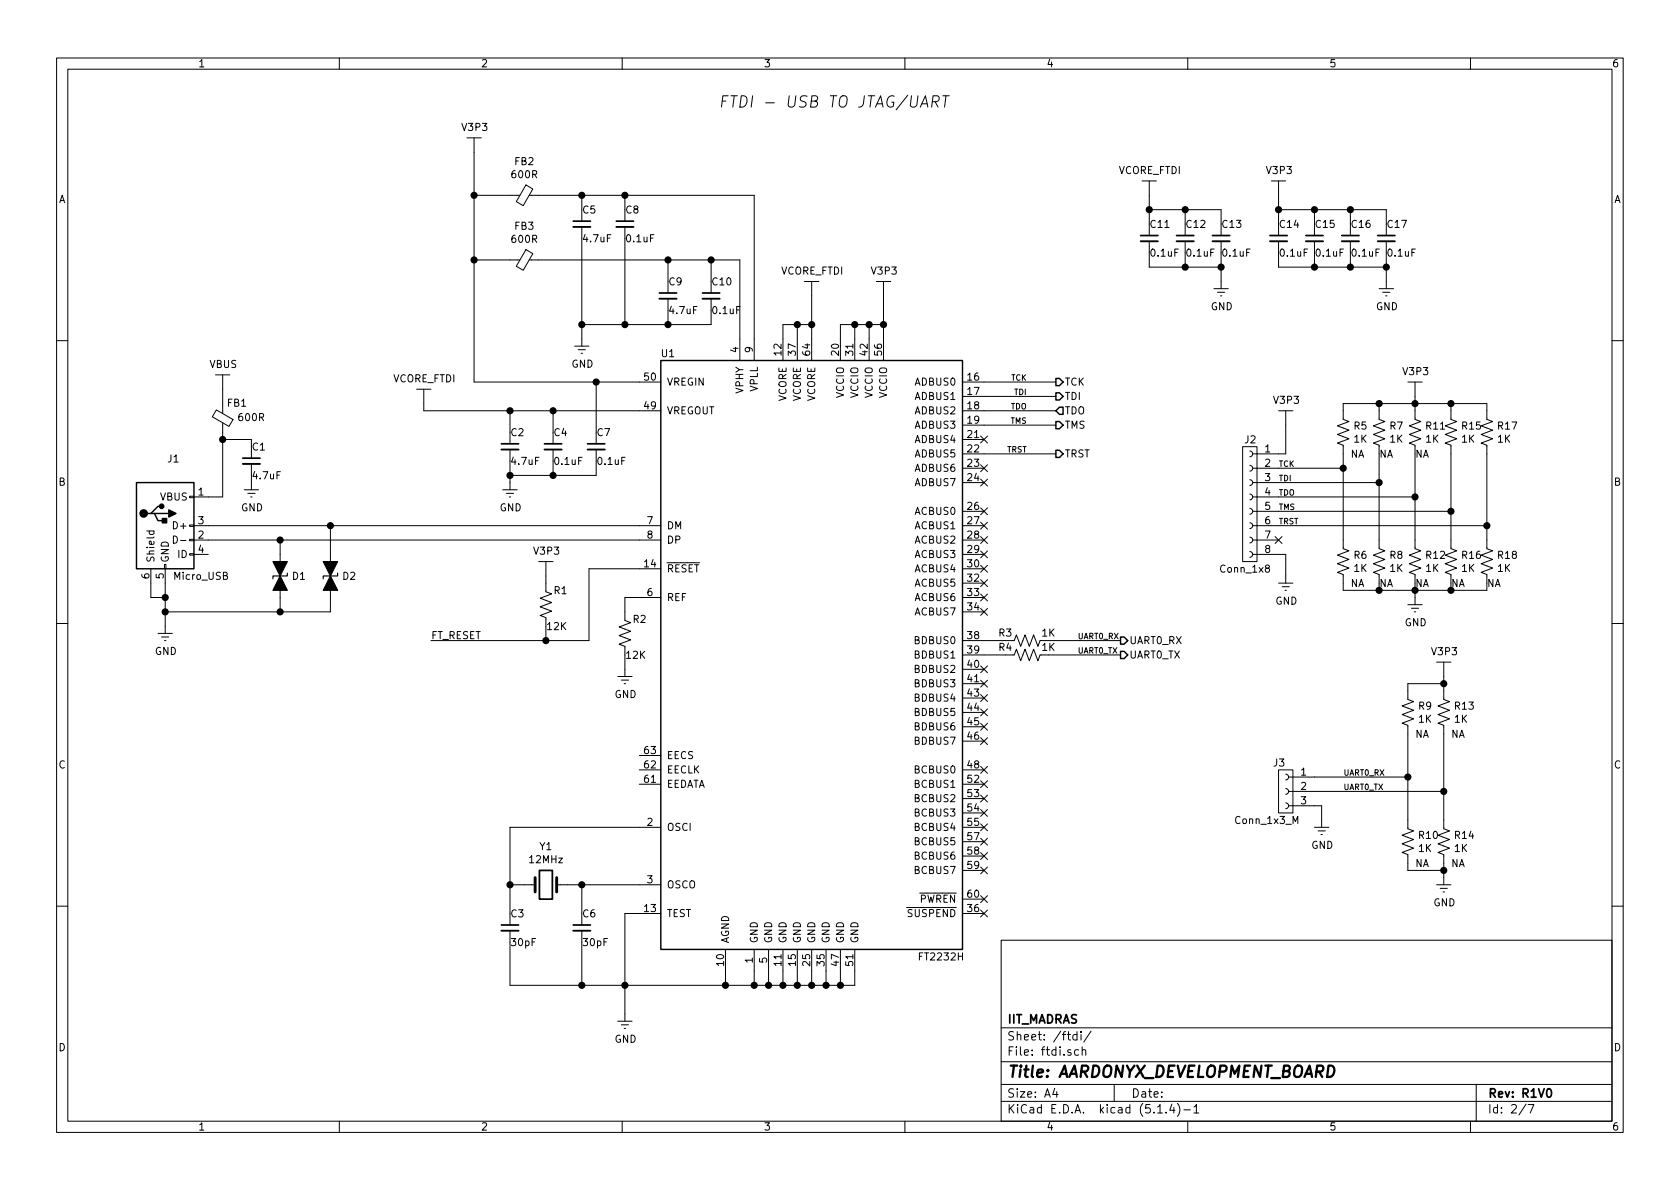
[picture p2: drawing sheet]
<svg xmlns="http://www.w3.org/2000/svg" width="297mm" height="210mm" viewBox="0 0 297 210" stroke-linecap="round" stroke-linejoin="round" font-family="sans-serif">
<g fill="none" stroke="#000" stroke-width=".18">
<path d="M10 10.3h277v189.9h-277zM12 12.2h273v186.1h-273zM60 10.3v1.9M110 10.3v1.9M160 10.3v1.9M162.7 18.9l.9-2 .5 2M163 18.4h.9M164.8 18h.8a.55 .55 0 0 0 .5-.5 .55 .55 0 0 0-.4-.6h-.7l-.3 2M165.3 18l.6 .9M166.7 16.9h1.1M167.3 16.9l-.3 2M210 10.3v1.9"/>
<path d="M260 10.3v1.9M82.5 24.4h2.6M83.8 24.4v43.2h33M83.8 34.5h8.1M93 32.7l1.2 .7-1.7 3-1.2-.7zM93.6 34.5h39.7v29.2M102.9 34.5v4.6M110.5 34.5v4.6M201.9 32h2.6M203.2 32v9.7M203.2 37.1h12.7v4.6M209.5 37.1v4.6"/>
<path d="M224.8 32h2.5M226.1 32v9.7M226.1 37.1h19v4.6M232.4 37.1v4.6M238.8 37.1v4.6M83.8 46h8.1M93 44.1l1.2 .8-1.7 2.9-1.2-.7zM93.6 46h37.2v17.7M102.9 40.1v21.1M110.5 40.1v17.3M118.1 46v5.8M118.1 52.8v4.6"/>
<path d="M125.7 46v5.8M125.7 52.8v4.6h-22.8M141 57.4v6.3M142.2 49.8h2.6M143.5 49.8v13.9M143.5 57.4h-5.1v6.3M151.1 57.4v6.3M153.7 57.4v6.3M154.9 49.8h2.6M156.2 49.8v13.9M156.2 57.4h-7.6v6.3M203.2 42.7v4.5h12.7"/>
<path d="M209.5 42.7v4.5M214.6 51h2.6M215.3 51.7h1.2M215.8 52.3h.2M215.9 42.7v8.3M226.1 42.7v4.5h19M232.4 42.7v4.5M238.8 42.7v4.5M243.8 51h2.6M244.5 51.7h1.2M245 52.3h.2M245.1 42.7v8.3"/>
<path d="M10 60.2h2M38.1 66.3h2.5M38.3 72.5l2.9 1.7-.7 1.2-3-1.7zM39.4 74.8v13.1h-5.1M39.4 66.3v6.8M39.4 77.7h5v3.3M73.7 68.8h2.5M74.9 68.8v3.8h41.9M90.2 72.6v5.9M90.2 79.5v7.1M97.8 72.6v5.9M97.8 79.5v4.6"/>
<path d="M101.6 61.2h2.5M102.2 61.8h1.3M102.7 62.5h.3M105.4 67.6v10.9M105.4 79.5v4.6h-15.2M170.2 67.6h16.5M170.2 70.1h16.5M170.2 72.6h16.5M170.2 75.2h16.5M170.2 77.7h3.8M173.4 77.1l1.2 1.2M174.6 77.1l-1.2 1.2"/>
<path d="M219.7 79h2.5v20.3h-2.5zM221 79.8l.3 .1 .2 .3-.1 .4-.4 .2M226.1 72.6h2.5M227.3 72.6v7.7h-5.8M243.8 71.4v2.8l1.1 .3-2.1 .8 2.1 .8-2.1 .7 2.1 .8-2.1 .8 1 .3v18.3l1.1 .4-2.1 .8 2.1 .7-2.1 .8 2.1 .8-2.1 .7 1 .4v1.5M248.9 67.6h2.6M250.2 67.6v6.6l1 .3-2 .8 2 .8-2 .7 2 .8-2 .8 1 .3v18.3l1 .4-2 .8 2 .7-2 .8 2 .8-2 .7 1 .4v1.5M256.5 71.4v2.8l1.1 .3-2.1 .8 2.1 .8-2.1 .7 2.1 .8-2.1 .8 1 .3v18.3l1.1 .4-2.1 .8 2.1 .7-2.1 .8 2.1 .8-2.1 .7 1 .4v1.5M285 60.2h2M26 93.9h1.2M26.4 93.9v.4l.2 .2 .6-.1v-.5M29.1 99.8h.2v.8h-.2z"/>
<path d="M30.7 94.8a.64 .64 0 0 1 .7 .6 .64 .64 0 0 1-.7 .7zM31.9 95.6h1M33.5 97.9h.8v.3h-.8zM33.5 95.4h.8v.2h-.8zM33.5 92.8h.8v.3h-.8zM33.5 87.8h.8v.2h-.8zM34.3 98h2.5M34.3 95.5h82.5M34.3 93h82.5M43.2 86.6h2.5M43.8 87.2h1.3M44.3 87.9h.3"/>
<path d="M44.4 82v2.1M44.4 85.3v1.3M49.5 95.5v12.7M58.4 93v15.2h-29.2M88.9 86.6h2.5M89.5 87.2h1.3M90 87.9h.3M95.2 99.3h2.6M96.5 99.3v5.3l1 .4-2 .8 2 .7-2 .8 2 .8-2 .7 1 .4v4.1M170.2 98h3.8M170.2 95.5h3.8M170.2 93h3.8"/>
<path d="M170.2 90.4h3.8M170.2 85.3h3.8M170.2 82.8h3.8M170.2 80.3h16.5M173.4 89.8l1.2 1.2M173.4 82.2l1.2 1.2M173.4 84.7l1.2 1.2M173.4 92.3l1.2 1.3M173.4 94.9l1.2 1.2M173.4 97.4l1.2 1.2M173.4 100l1.2 1.2M174.6 89.8l-1.2 1.2"/>
<path d="M174.6 82.2l-1.2 1.2M174.6 84.7l-1.2 1.2M174.6 92.3l-1.2 1.3M174.6 94.9l-1.2 1.2M174.6 97.4l-1.2 1.2M174.6 100l-1.2 1.2M221 97.5l.3 .2 .2 .2-.1 .5-.4 .1M221 95l.3 .1 .2 .3-.1 .4-.4 .2M221 92.5l.3 .1 .2 .3-.1 .4-.4 .2M221 89.9l.3 .1 .2 .3-.1 .4-.4 .2M221 87.4l.3 .1 .2 .3-.1 .4-.4 .2M221 84.8l.3 .2 .2 .2-.1 .5-.4 .1"/>
<path d="M221 82.3l.3 .1 .2 .3-.1 .4-.4 .2M221.5 98h5.8v5.1M221.5 95.5h4.6M221.5 93h41.4M221.5 90.4h35M221.5 87.9h28.7M221.5 85.3h22.3M221.5 82.8h16M225.5 94.9l1.2 1.2M226.7 94.9l-1.2 1.2M10 110.3h2M26.7 100.6v5.1h2.5"/>
<path d="M27.9 112h2.6M28.6 112.6h1.2M29.1 113.3h.2M29.2 100.6v11.4M109.2 119.6h2.6M116.8 105.7h-6.3v4l1 .4-2 .8 2 .7-2 .8 2 .8-2 .7 1 .4v5.3M116.8 100.6h-12.7v12.7h-27.9M170.2 115.8h9.1l.4-1 .8 2 .7-2 .8 2 .8-2 .7 2 .4-1h14.2M170.2 108.2h3.8M170.2 100.6h3.8M170.2 103.1h3.8M170.2 105.7h3.8"/>
<path d="M170.2 113.3h7.6M170.2 118.4h3.8M173.4 102.5l1.2 1.2M173.4 105l1.2 1.3M173.4 107.6l1.2 1.2M173.4 117.7l1.2 1.3M174.6 102.5l-1.2 1.2M174.6 105l-1.2 1.3M174.6 107.6l-1.2 1.2M174.6 117.7l-1.2 1.3M179.3 113.3l.4-1 .8 2 .7-2 .8 2 .8-2 .7 2 .4-1M185.4 113.3h12.7"/>
<path d="M226.1 103.1h2.5M226.7 103.8h1.3M227.2 104.4h.3M248.9 106.9h2.6M249.6 107.6h1.2M250.1 108.2h.2M250.2 104.4v2.5M254 117.1h2.5M255.3 117.1v6.6l1 .4-2 .7 2 .8-2 .8 2 .7-2 .8 1 .4v18.3l1 .3-2 .8 2 .8-2 .7 2 .8-2 .7 1 .4v5.4M262.9 103.1v-1.5l-1-.4 2-.7-2-.8 2-.8-2-.7 2-.8-1-.4v-18.3l-1-.3 2-.8-2-.8 2-.7-2-.8 2-.8-1-.3v-2.8h-25.4v2.8l1 .3-2 .8 2 .8-2 .7 2 .8-2 .8 1 .3v18.3l1 .4-2 .8 2 .7-2 .8 2 .8-2 .7 1 .4v2.8h25.4M285 110.3h2M109.9 120.3h1.2"/>
<path d="M110.4 120.9h.2M113 136.1h3.8M113 138.7h3.8M113 133.6h3.8M170.2 120.9h3.8M170.2 123.4h3.8M170.2 126h3.8M170.2 128.5h3.8M170.2 131.1h3.8M170.2 136.1h3.8M170.2 138.7h3.8M173.4 138.1l1.2 1.2"/>
<path d="M173.4 120.3l1.2 1.2M173.4 122.8l1.2 1.2M173.4 125.4l1.2 1.2M173.4 127.9l1.2 1.2M173.4 130.4l1.2 1.3M173.4 135.5l1.2 1.2M174.6 138.1l-1.2 1.2M174.6 120.3l-1.2 1.2M174.6 122.8l-1.2 1.2M174.6 125.4l-1.2 1.2M174.6 127.9l-1.2 1.2M174.6 130.4l-1.2 1.3"/>
<path d="M174.6 135.5l-1.2 1.2M226.1 136.1h2.5v7.7h-2.5zM227.3 139.4l.4 .2 .1 .2-.1 .5-.4 .2M227.3 136.9l.4 .1 .1 .3-.1 .4-.4 .2M227.8 139.9h27.5M227.8 137.4h21.1M255.3 120.9h-6.4v2.8l1 .4-2 .7 2 .8-2 .8 2 .7-2 .8 1 .4v18.3l1 .3-2 .8 2 .8-2 .7 2 .8-2 .7 1 .4v2.8h6.4M90.2 156.5h4.4M98.4 156.5h18.4M102.9 156.5v7.1M116.8 146.3h-26.6v17.3M170.2 146.3h3.8"/>
<path d="M170.2 141.2h3.8M170.2 143.8h3.8M170.2 148.8h3.8M170.2 151.4h3.8M170.2 153.9h3.8M170.2 159h3.8M173.4 158.4l1.2 1.2M173.4 153.3l1.2 1.2M173.4 150.8l1.2 1.2M173.4 148.2l1.2 1.2M173.4 145.7l1.2 1.2M173.4 143.1l1.2 1.3"/>
<path d="M173.4 140.6l1.2 1.2M174.6 158.4l-1.2 1.2M174.6 153.3l-1.2 1.2M174.6 150.8l-1.2 1.2M174.6 148.2l-1.2 1.2M174.6 145.7l-1.2 1.2M174.6 143.1l-1.2 1.3M174.6 140.6l-1.2 1.2M227.3 142l.4 .1 .1 .3-.1 .4-.4 .2M227.8 142.5h5.9v3.8M232.4 146.3h2.5M233 146.9h1.3"/>
<path d="M233.6 147.6h.2M254 156.5h2.5M254.6 157.1h1.3M255.1 157.7h.3M10 160.2h2M90.2 164.6v9.6h60.9v-6.3M102.9 164.6v9.6M116.8 161.5h-6.3v19.1M128.3 167.9v6.3M133.3 167.9v6.3M135.9 167.9v6.3M138.4 167.9v6.3"/>
<path d="M141 167.9v6.3M143.5 167.9v6.3M146 167.9v6.3M148.6 167.9v6.3M170.2 161.5h3.8M173.4 160.9l1.2 1.2M174.6 160.9l-1.2 1.2M177 166.3h108v32h-108zM285 160.2h2M60 198.3v1.9M109.2 180.6h2.6M109.9 181.2h1.2"/>
<path d="M110 198.3v1.9M110.4 181.9h.2M160 198.3v1.9M177 194.8h108M177 191.8h108M177 187.8h108M177 181.8h108M186.5 192.5l-.4 1h1M186.8 193v1M190.4 183l-.4-.1-.3 .3 .1 .6 .2 .1 .4-.1M190.4 182.4v1.5M190.7 185.7l-.4-.1-.3 .3 .1 .6h.6"/>
<path d="M191.1 182.4v.2M191.1 182.9v1M191.3 185.7l.3-.1 .3 .1 .1 .9M191.3 185.1v1.5M192.9 182.3l-1.3 2M197 191.8v3M204.7 196.8h.8M206.2 196.7v.1M207.2 195.2l-.4 1.1h.9M207.5 195.8v1M208.2 195.1a1.71 1.71 0 0 1 0 2.3M209.3 196.3h1.2"/>
<path d="M210 198.3v1.9M211.1 195.8l.4-.5v1.5M211.1 196.8h.9M260 198.3v1.9M261 191.8v6.5M269.8 195.2l-1.2 2M270.2 195.3h1l-.6 1.5"/>
</g>
<g fill="none" stroke="#000" stroke-width=".3">
<path d="M101.3 39.1h3.1M109 39.1h3M116.6 51.8h3M124.2 51.8h3.1M201.7 41.7h3M208 41.7h3.1M214.4 41.7h3M224.5 41.7h3.1M230.9 41.7h3M237.2 41.7h3.1M243.6 41.7h3M88.6 78.5h3.1"/>
<path d="M96.3 78.5h3M103.9 78.5h3M42.9 81h3.1M95.4 153.9h2.3v5.1h-2.3zM88.6 163.6h3.1M101.3 163.6h3.1M273.6 192.7l.2-.2a.8 .8 0 0 1 .5 .8 .8 .8 0 0 1-.5 .7l-.2-.1-.1-.4z"/>
</g>
<path d="M48.3 99.3h2.5l-1.3 2.5zM57.1 99.3h2.6l-1.3 2.5zM49.5 101.8l1.3 2.6h-2.5zM58.4 101.8l1.3 2.6h-2.6z" fill="#000" stroke="#000" stroke-width=".2"/>
<path d="M50.8 101.3v.5h-2.5v.6M59.7 101.3v.5h-2.6v.6" fill="none" stroke="#000" stroke-width=".2"/>
<g fill="none" stroke="#000" stroke-width=".33">
<path d="M101.3 40.1h3.1M109 40.1h3M116.6 52.8h3M124.2 52.8h3.1M201.7 42.7h3M208 42.7h3.1M214.4 42.7h3M224.5 42.7h3.1M230.9 42.7h3M237.2 42.7h3.1M243.6 42.7h3M88.6 79.5h3.1"/>
<path d="M96.3 79.5h3M103.9 79.5h3M42.9 82h3.1M88.6 164.6h3.1M101.3 164.6h3.1"/>
</g>
<path d="M116.8 63.7h53.4v104.2h-53.4zM186.7 74.5h.6l.7 .7-.7 .6h-.6zM186.7 79.6h.6l.7 .7-.7 .6h-.6zM186.7 66.9h.6l.7 .7-.7 .6h-.6zM186.7 69.5h.6l.7 .6-.7 .6h-.6zM187.3 72h.7v1.3h-.7l-.6-.7zM24.1 85.3h10.2v15.3h-10.2zM26.7 90.8h.6l.6 1.3h1.3M27.3 90.8h2.5M28.6 89.5h-.7l-1.2 1.3h-.7M198.1 115.2h.7l.6 .6-.6 .7h-.7zM198.1 112.6h.7l.6 .7-.6 .6h-.7z" fill="none" stroke="#000" stroke-width=".25"/>
<g fill="#000" stroke="#000" stroke-width=".25">
<path d="M28.7 91.7h.8v.8h-.8zM29.8 90.2l1.3 .6-1.3 .6z"/>
<circle cx="83.8" cy="34.5" r=".51"/>
<circle cx="102.9" cy="34.5" r=".51"/>
<circle cx="110.5" cy="34.5" r=".51"/>
<circle cx="203.2" cy="37.1" r=".51"/>
<circle cx="209.6" cy="37.1" r=".51"/>
<circle cx="226.1" cy="37.1" r=".51"/>
<circle cx="232.4" cy="37.1" r=".51"/>
<circle cx="238.8" cy="37.1" r=".51"/>
<circle cx="83.8" cy="46" r=".51"/>
<circle cx="102.9" cy="57.4" r=".51"/>
<circle cx="110.5" cy="57.4" r=".51"/>
<circle cx="118.1" cy="46" r=".51"/>
<circle cx="118.1" cy="57.4" r=".51"/>
<circle cx="125.7" cy="46" r=".51"/>
<circle cx="141" cy="57.4" r=".51"/>
<circle cx="143.5" cy="57.4" r=".51"/>
<circle cx="151.1" cy="57.4" r=".51"/>
<circle cx="153.7" cy="57.4" r=".51"/>
<circle cx="156.2" cy="57.4" r=".51"/>
<circle cx="209.6" cy="47.2" r=".51"/>
<circle cx="215.9" cy="47.2" r=".51"/>
<circle cx="232.4" cy="47.2" r=".51"/>
<circle cx="238.8" cy="47.2" r=".51"/>
<circle cx="245.1" cy="47.2" r=".51"/>
<circle cx="39.4" cy="77.7" r=".51"/>
<circle cx="90.2" cy="72.6" r=".51"/>
<circle cx="97.8" cy="72.6" r=".51"/>
<circle cx="105.4" cy="67.6" r=".51"/>
<circle cx="243.8" cy="71.4" r=".51"/>
<circle cx="250.2" cy="71.4" r=".51"/>
<circle cx="256.5" cy="71.4" r=".51"/>
<circle cx="25.4" cy="90.8" r=".63"/>
<circle cx="28.6" cy="89.5" r=".38"/>
<circle cx="49.5" cy="95.5" r=".51"/>
<circle cx="58.4" cy="93" r=".51"/>
<circle cx="90.2" cy="84.1" r=".51"/>
<circle cx="97.8" cy="84.1" r=".51"/>
<circle cx="237.5" cy="82.8" r=".51"/>
<circle cx="243.8" cy="85.3" r=".51"/>
<circle cx="250.2" cy="87.9" r=".51"/>
<circle cx="256.5" cy="90.4" r=".51"/>
<circle cx="262.9" cy="93" r=".51"/>
<circle cx="29.2" cy="108.2" r=".51"/>
<circle cx="29.2" cy="105.7" r=".51"/>
<circle cx="49.5" cy="108.2" r=".51"/>
<circle cx="96.5" cy="113.3" r=".51"/>
<circle cx="243.8" cy="104.4" r=".51"/>
<circle cx="250.2" cy="104.4" r=".51"/>
<circle cx="256.5" cy="104.4" r=".51"/>
<circle cx="248.9" cy="137.4" r=".51"/>
<circle cx="255.3" cy="120.9" r=".51"/>
<circle cx="255.3" cy="139.9" r=".51"/>
<circle cx="90.2" cy="156.5" r=".51"/>
<circle cx="102.9" cy="156.5" r=".51"/>
<circle cx="255.3" cy="153.9" r=".51"/>
<circle cx="102.9" cy="174.2" r=".51"/>
<circle cx="110.5" cy="174.2" r=".51"/>
<circle cx="128.3" cy="174.2" r=".51"/>
<circle cx="133.4" cy="174.2" r=".51"/>
<circle cx="135.9" cy="174.2" r=".51"/>
<circle cx="138.4" cy="174.2" r=".51"/>
<circle cx="141" cy="174.2" r=".51"/>
<circle cx="143.5" cy="174.2" r=".51"/>
<circle cx="146.1" cy="174.2" r=".51"/>
<circle cx="148.6" cy="174.2" r=".51"/>
</g>
<path d="M94.6 155.2v2.5M98.4 155.2v2.5" fill="none" stroke="#000" stroke-width=".51"/>
<g font-size="2.8">
<text x="127" y="19">FTDI - USB TO JTAG/UART</text>
<text x="178" y="190.5">Title: AARDONYX_DEVELOPMENT_BOARD</text>
</g>
<g font-size="2.1">
<text x="178" y="184">Sheet: /ftdi/</text>
<text x="178" y="181">IIT_MADRAS</text>
<text x="178" y="186.7">File: ftdi.sch</text>
<text x="178" y="196.9">KiCad E.D.A. kicad (5.1.4)-1</text>
<text x="178" y="194.1">Size: A4</text>
<text x="200" y="194.1">Date:</text>
<text x="263" y="194.1">Rev: R1V0</text>
<text x="263" y="196.9">Id: 2/7</text>
</g>
<g font-size="1.8">
<text x="35" y="11.9">1</text>
<text x="85" y="11.9">2</text>
<text x="135" y="11.9">3</text>
<text x="185" y="11.9">4</text>
<text x="235" y="11.9">5</text>
<text x="285" y="11.9">6</text>
<text x="81.8" y="23.2">V3P3</text>
<text x="91" y="29.2">FB2</text>
<text x="10.4" y="35.9">A</text>
<text x="90.6" y="31.5">600R</text>
<text x="197.7" y="30.8">VCORE_FTDI</text>
<text x="224" y="30.8">V3P3</text>
<text x="285.4" y="35.9">A</text>
<text x="91" y="40.6">FB3</text>
<text x="103.1" y="37.8">C5</text>
<text x="110.7" y="37.8">C8</text>
<text x="203.5" y="40.3">C11</text>
<text x="209.8" y="40.3">C12</text>
<text x="216.2" y="40.3">C13</text>
<text x="226.3" y="40.3">C14</text>
<text x="232.7" y="40.3">C15</text>
<text x="239" y="40.3">C16</text>
<text x="245.4" y="40.3">C17</text>
<text x="90.6" y="42.9">600R</text>
<text x="103.3" y="42.8">4.7uF</text>
<text x="110.9" y="42.8">0.1uF</text>
<text x="203.6" y="45.4">0.1uF</text>
<text x="209.9" y="45.4">0.1uF</text>
<text x="216.3" y="45.4">0.1uF</text>
<text x="226.4" y="45.4">0.1uF</text>
<text x="232.8" y="45.4">0.1uF</text>
<text x="239.1" y="45.4">0.1uF</text>
<text x="245.5" y="45.4">0.1uF</text>
<text x="118.3" y="50.5">C9</text>
<text x="126" y="50.5">C10</text>
<text x="138" y="48.6">VCORE_FTDI</text>
<text x="154.2" y="48.6">V3P3</text>
<text x="118.5" y="55.5">4.7uF</text>
<text x="126.1" y="55.5">0.1uF</text>
<text x="214.1" y="54.9">GND</text>
<text x="243.3" y="54.9">GND</text>
<text x="37.1" y="65.1">VBUS</text>
<text x="101" y="65">GND</text>
<text x="117" y="63.2">U1</text>
<text x="130.6" y="62.3" transform="rotate(-90 130.6 62.3)">4</text>
<text x="133.1" y="62.3" transform="rotate(-90 133.1 62.3)">9</text>
<text x="138.2" y="62.8" transform="rotate(-90 138.2 62.8)">12</text>
<text x="140.7" y="62.8" transform="rotate(-90 140.7 62.8)">37</text>
<text x="143.3" y="62.8" transform="rotate(-90 143.3 62.8)">64</text>
<text x="148.3" y="62.8" transform="rotate(-90 148.3 62.8)">20</text>
<text x="150.9" y="62.8" transform="rotate(-90 150.9 62.8)">31</text>
<text x="153.4" y="62.8" transform="rotate(-90 153.4 62.8)">42</text>
<text x="156" y="62.8" transform="rotate(-90 156 62.8)">56</text>
<text x="40.2" y="71.9">FB1</text>
<text x="69.5" y="67.6">VCORE_FTDI</text>
<text x="114" y="67.3">50</text>
<text x="117.9" y="68.2">VREGIN</text>
<text x="131.4" y="69.6" transform="rotate(-90 131.4 69.6)">VPHY</text>
<text x="134" y="69.3" transform="rotate(-90 134 69.3)">VPLL</text>
<text x="139.1" y="71.1" transform="rotate(-90 139.1 71.1)">VCORE</text>
<text x="141.6" y="71.1" transform="rotate(-90 141.6 71.1)">VCORE</text>
<text x="144.1" y="71.1" transform="rotate(-90 144.1 71.1)">VCORE</text>
<text x="149.2" y="70.4" transform="rotate(-90 149.2 70.4)">VCCIO</text>
<text x="151.8" y="70.4" transform="rotate(-90 151.8 70.4)">VCCIO</text>
<text x="154.3" y="70.4" transform="rotate(-90 154.3 70.4)">VCCIO</text>
<text x="156.8" y="70.4" transform="rotate(-90 156.8 70.4)">VCCIO</text>
<text x="161.9" y="68.2">ADBUS0</text>
<text x="161.9" y="70.7">ADBUS1</text>
<text x="171.1" y="67.3">16</text>
<text x="171.1" y="69.8">17</text>
<text x="188.2" y="68.2">TCK</text>
<text x="188.2" y="70.7">TDI</text>
<text x="225.3" y="71.4">V3P3</text>
<text x="248.2" y="66.3">V3P3</text>
<text x="42.3" y="74.5">600R</text>
<text x="90.4" y="77.1">C2</text>
<text x="98" y="77.1">C4</text>
<text x="105.6" y="77.1">C7</text>
<text x="114" y="72.4">49</text>
<text x="117.9" y="73.3">VREGOUT</text>
<text x="161.9" y="73.3">ADBUS2</text>
<text x="161.9" y="75.8">ADBUS3</text>
<text x="171.1" y="72.4">18</text>
<text x="171.1" y="74.9">19</text>
<text x="171.1" y="77.5">21</text>
<text x="188.2" y="75.8">TMS</text>
<text x="188.2" y="73.3">TDO</text>
<text x="239.4" y="76">R5</text>
<text x="245.8" y="76">R7</text>
<text x="252.2" y="76">R11</text>
<text x="258.5" y="76">R15</text>
<text x="264.9" y="76">R17</text>
<text x="29.7" y="81.8">J1</text>
<text x="44.7" y="79.7">C1</text>
<text x="90.6" y="82.2">4.7uF</text>
<text x="98.2" y="82.2">0.1uF</text>
<text x="105.8" y="82.2">0.1uF</text>
<text x="161.9" y="78.4">ADBUS4</text>
<text x="161.9" y="80.9">ADBUS5</text>
<text x="161.9" y="83.4">ADBUS6</text>
<text x="171.1" y="80">22</text>
<text x="171.1" y="82.5">23</text>
<text x="188.2" y="80.9">TRST</text>
<text x="220.1" y="78.4">J2</text>
<text x="223.7" y="80">1</text>
<text x="223.7" y="82.5">2</text>
<text x="238.8" y="80.9">NA</text>
<text x="239.4" y="78.3">1K</text>
<text x="243.8" y="80.9">NA</text>
<text x="245.8" y="78.3">1K</text>
<text x="250.2" y="80.9">NA</text>
<text x="252.1" y="78.3">1K</text>
<text x="258.5" y="78.3">1K</text>
<text x="264.8" y="78.3">1K</text>
<text x="10.4" y="85.9">B</text>
<text x="28.4" y="88.5">VBUS</text>
<text x="35.1" y="87.6">1</text>
<text x="44.8" y="84.8">4.7uF</text>
<text x="161.9" y="86">ADBUS7</text>
<text x="171.1" y="85.1">24</text>
<text x="223.7" y="85.1">3</text>
<text x="223.7" y="87.6">4</text>
<text x="285.4" y="85.9">B</text>
<text x="31" y="93.6">D+</text>
<text x="35.1" y="95.2">2</text>
<text x="35.1" y="92.7">3</text>
<text x="42.6" y="90.4">GND</text>
<text x="88.3" y="90.4">GND</text>
<text x="114.5" y="92.7">7</text>
<text x="114.5" y="95.2">8</text>
<text x="117.9" y="93.6">DM</text>
<text x="161.9" y="91.1">ACBUS0</text>
<text x="161.9" y="93.6">ACBUS1</text>
<text x="171.1" y="90.2">26</text>
<text x="171.1" y="92.7">27</text>
<text x="171.1" y="95.2">28</text>
<text x="223.7" y="90.2">5</text>
<text x="223.7" y="92.7">6</text>
<text x="223.7" y="95.2">7</text>
<text x="27.3" y="99.6" transform="rotate(-90 27.3 99.6)">Shield</text>
<text x="29.8" y="99.6" transform="rotate(-90 29.8 99.6)">GND</text>
<text x="31.5" y="98.7">ID</text>
<text x="35.1" y="97.8">4</text>
<text x="94.5" y="98.1">V3P3</text>
<text x="114" y="100.3">14</text>
<text x="117.9" y="101.2">RESET</text>
<text x="117.9" y="96.1">DP</text>
<text x="161.9" y="96.1">ACBUS2</text>
<text x="161.9" y="98.7">ACBUS3</text>
<text x="161.9" y="101.2">ACBUS4</text>
<text x="171.1" y="97.8">29</text>
<text x="171.1" y="100.3">30</text>
<text x="215.9" y="101.3">Conn_1x8</text>
<text x="223.7" y="97.8">8</text>
<text x="239.4" y="98.8">R6</text>
<text x="239.4" y="101.1">1K</text>
<text x="245.8" y="98.8">R8</text>
<text x="245.8" y="101.1">1K</text>
<text x="252.1" y="101.1">1K</text>
<text x="252.2" y="98.8">R12</text>
<text x="258.5" y="101.1">1K</text>
<text x="258.5" y="98.8">R16</text>
<text x="264.8" y="101.1">1K</text>
<text x="264.9" y="98.8">R18</text>
<text x="26.4" y="102.3" transform="rotate(-90 26.4 102.3)">6</text>
<text x="29" y="102.3" transform="rotate(-90 29 102.3)">5</text>
<text x="30.9" y="102.5">Micro_USB</text>
<text x="51.7" y="102.5">D1</text>
<text x="60.6" y="102.5">D2</text>
<text x="98" y="105.1">R1</text>
<text x="114.5" y="105.4">6</text>
<text x="117.9" y="106.3">REF</text>
<text x="161.9" y="103.8">ACBUS5</text>
<text x="161.9" y="106.3">ACBUS6</text>
<text x="171.1" y="102.9">32</text>
<text x="171.1" y="105.4">33</text>
<text x="171.1" y="107.9">34</text>
<text x="225.5" y="106.9">GND</text>
<text x="238.8" y="103.8">NA</text>
<text x="243.8" y="103.8">NA</text>
<text x="250.2" y="103.8">NA</text>
<text x="256.5" y="103.8">NA</text>
<text x="262.9" y="103.8">NA</text>
<text x="76.2" y="113">FT_RESET</text>
<text x="96.8" y="111.4">12K</text>
<text x="112" y="110.2">R2</text>
<text x="161.9" y="108.8">ACBUS7</text>
<text x="161.9" y="113.9">BDBUS0</text>
<text x="171.1" y="113">38</text>
<text x="176.6" y="112.6">R3</text>
<text x="184.3" y="112.6">1K</text>
<text x="199.6" y="113.9">UART0_RX</text>
<text x="248.4" y="110.7">GND</text>
<text x="27.4" y="115.8">GND</text>
<text x="110.8" y="116.5">12K</text>
<text x="161.9" y="116.5">BDBUS1</text>
<text x="161.9" y="119">BDBUS2</text>
<text x="171.1" y="115.6">39</text>
<text x="171.1" y="118.1">40</text>
<text x="176.6" y="115.1">R4</text>
<text x="184.3" y="115.1">1K</text>
<text x="199.6" y="116.5">UART0_TX</text>
<text x="253.2" y="115.9">V3P3</text>
<text x="108.7" y="123.4">GND</text>
<text x="161.9" y="121.5">BDBUS3</text>
<text x="161.9" y="124.1">BDBUS4</text>
<text x="171.1" y="120.6">41</text>
<text x="171.1" y="123.2">43</text>
<text x="171.1" y="125.7">44</text>
<text x="250.9" y="125.5">R9</text>
<text x="257.3" y="125.5">R13</text>
<text x="161.9" y="126.6">BDBUS5</text>
<text x="161.9" y="129.2">BDBUS6</text>
<text x="161.9" y="131.7">BDBUS7</text>
<text x="171.1" y="128.3">45</text>
<text x="171.1" y="130.8">46</text>
<text x="250.2" y="130.5">NA</text>
<text x="250.9" y="127.8">1K</text>
<text x="256.5" y="130.5">NA</text>
<text x="257.2" y="127.8">1K</text>
<text x="10.4" y="135.9">C</text>
<text x="114" y="135.9">62</text>
<text x="114" y="133.3">63</text>
<text x="117.9" y="136.8">EECLK</text>
<text x="117.9" y="134.2">EECS</text>
<text x="161.9" y="136.8">BCBUS0</text>
<text x="171.1" y="135.9">48</text>
<text x="225.2" y="135.6">J3</text>
<text x="230" y="137.2">1</text>
<text x="285.4" y="135.9">C</text>
<text x="114" y="138.4">61</text>
<text x="117.9" y="139.3">EEDATA</text>
<text x="161.9" y="139.3">BCBUS1</text>
<text x="161.9" y="141.9">BCBUS2</text>
<text x="171.1" y="138.4">52</text>
<text x="171.1" y="141">53</text>
<text x="171.1" y="143.5">54</text>
<text x="230" y="139.7">2</text>
<text x="230" y="142.2">3</text>
<text x="114.5" y="146">2</text>
<text x="117.9" y="146.9">OSCI</text>
<text x="161.9" y="144.4">BCBUS3</text>
<text x="161.9" y="146.9">BCBUS4</text>
<text x="161.9" y="149.5">BCBUS5</text>
<text x="171.1" y="146">55</text>
<text x="171.1" y="148.6">57</text>
<text x="218.5" y="145.7">Conn_1x3_M</text>
<text x="250.9" y="148.4">R10</text>
<text x="257.3" y="148.4">R14</text>
<text x="93.7" y="152.6">12MHz</text>
<text x="95.5" y="150.3">Y1</text>
<text x="161.9" y="152">BCBUS6</text>
<text x="161.9" y="154.6">BCBUS7</text>
<text x="171.1" y="151.1">58</text>
<text x="171.1" y="153.7">59</text>
<text x="231.9" y="150.1">GND</text>
<text x="250.2" y="153.3">NA</text>
<text x="250.9" y="150.7">1K</text>
<text x="256.5" y="153.3">NA</text>
<text x="257.2" y="150.7">1K</text>
<text x="114" y="161.3">13</text>
<text x="114.5" y="156.2">3</text>
<text x="117.9" y="157.1">OSCO</text>
<text x="162.6" y="159.6">PWREN</text>
<text x="171.1" y="161.3">36</text>
<text x="171.1" y="158.7">60</text>
<text x="253.4" y="160.3">GND</text>
<text x="90.4" y="162.2">C3</text>
<text x="90.5" y="167.3">30pF</text>
<text x="103.1" y="162.2">C6</text>
<text x="103.2" y="167.3">30pF</text>
<text x="117.9" y="162.2">TEST</text>
<text x="128.9" y="166.9" transform="rotate(-90 128.9 166.9)">AGND</text>
<text x="134" y="166.9" transform="rotate(-90 134 166.9)">GND</text>
<text x="136.5" y="166.9" transform="rotate(-90 136.5 166.9)">GND</text>
<text x="139.1" y="166.9" transform="rotate(-90 139.1 166.9)">GND</text>
<text x="141.6" y="166.9" transform="rotate(-90 141.6 166.9)">GND</text>
<text x="144.1" y="166.9" transform="rotate(-90 144.1 166.9)">GND</text>
<text x="146.7" y="166.9" transform="rotate(-90 146.7 166.9)">GND</text>
<text x="149.2" y="166.9" transform="rotate(-90 149.2 166.9)">GND</text>
<text x="151.8" y="166.9" transform="rotate(-90 151.8 166.9)">GND</text>
<text x="160.6" y="162.2">SUSPEND</text>
<text x="128" y="170.8" transform="rotate(-90 128 170.8)">10</text>
<text x="133.1" y="170.3" transform="rotate(-90 133.1 170.3)">1</text>
<text x="135.6" y="170.3" transform="rotate(-90 135.6 170.3)">5</text>
<text x="138.2" y="170.8" transform="rotate(-90 138.2 170.8)">11</text>
<text x="140.7" y="170.8" transform="rotate(-90 140.7 170.8)">15</text>
<text x="143.3" y="170.8" transform="rotate(-90 143.3 170.8)">25</text>
<text x="145.8" y="170.8" transform="rotate(-90 145.8 170.8)">35</text>
<text x="148.3" y="170.8" transform="rotate(-90 148.3 170.8)">47</text>
<text x="150.9" y="170.8" transform="rotate(-90 150.9 170.8)">51</text>
<text x="162.7" y="169.8">FT2232H</text>
<text x="10.4" y="185.9">D</text>
<text x="108.7" y="184.4">GND</text>
<text x="285.4" y="185.9">D</text>
<text x="35" y="199.9">1</text>
<text x="85" y="199.9">2</text>
<text x="135" y="199.9">3</text>
<text x="185" y="199.9">4</text>
<text x="235" y="199.9">5</text>
<text x="285" y="199.9">6</text>
</g>
<g font-size="1.4">
<text x="178.8" y="67.3">TCK</text>
<text x="179.4" y="69.8">TDI</text>
<text x="178.7" y="72.4">TDO</text>
<text x="178.7" y="74.9">TMS</text>
<text x="178" y="80">TRST</text>
<text x="226.1" y="82.5">TCK</text>
<text x="226.1" y="85.1">TDI</text>
<text x="226.1" y="87.6">TDO</text>
<text x="226.1" y="90.2">TMS</text>
<text x="226.1" y="92.7">TRST</text>
<text x="190.5" y="113">UART0_RX</text>
<text x="190.5" y="115.6">UART0_TX</text>
<text x="237.5" y="137.2">UART0_RX</text>
<text x="237.5" y="139.7">UART0_TX</text>
</g>
</svg>
